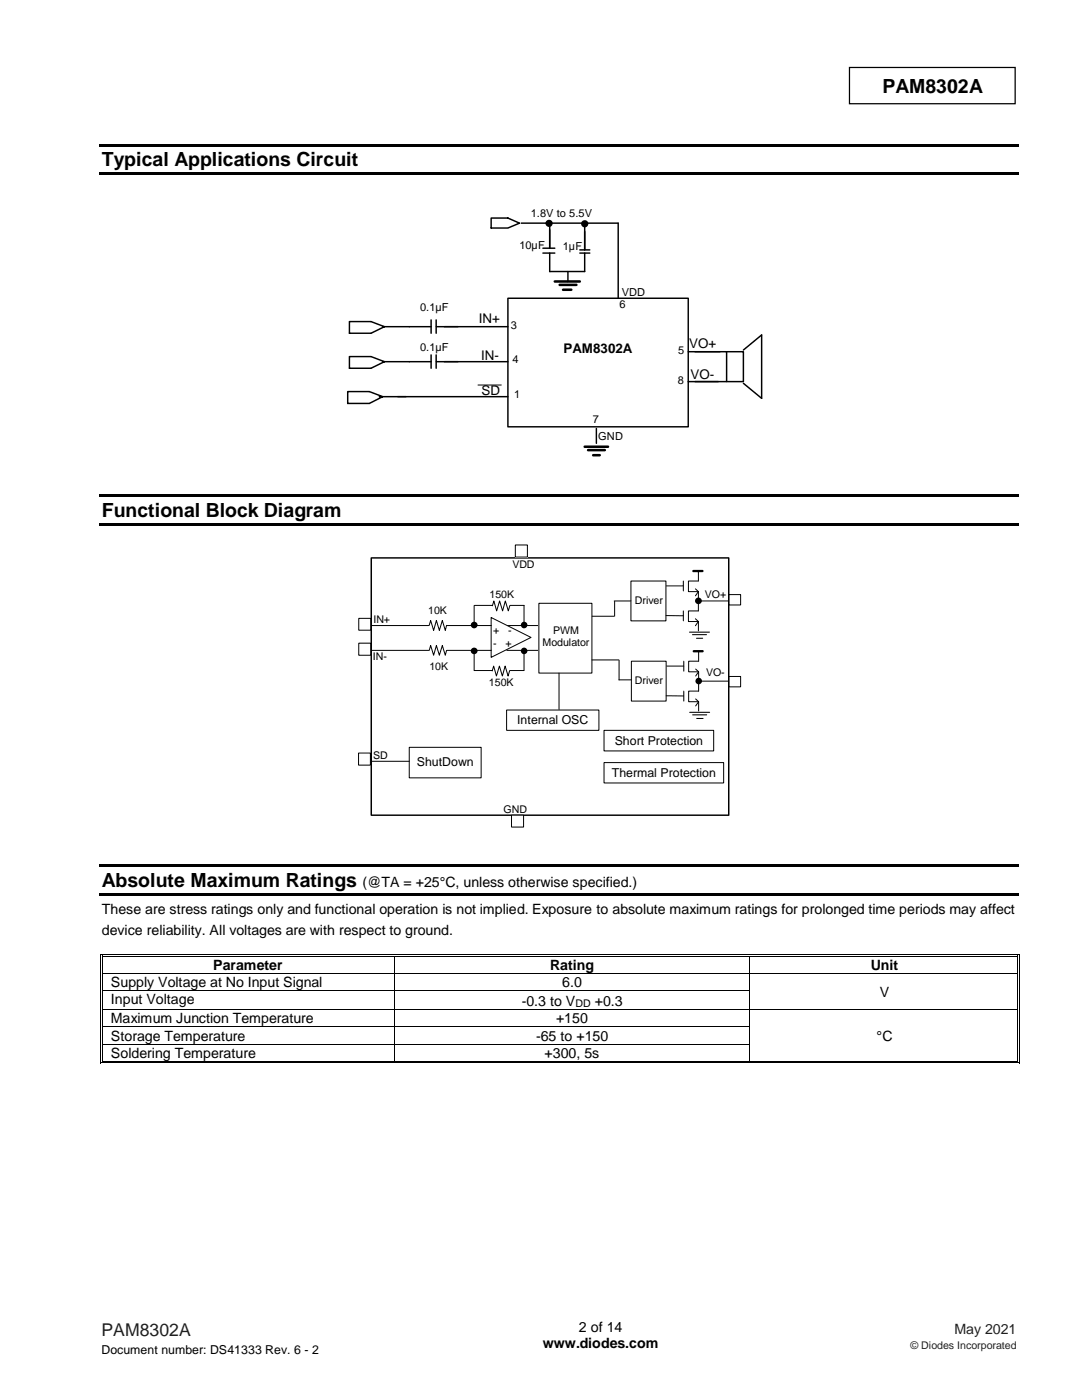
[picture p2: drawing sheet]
<svg xmlns="http://www.w3.org/2000/svg" width="216mm" height="279mm" viewBox="0 0 216 279" stroke-linecap="round" stroke-linejoin="round" font-family="sans-serif">
<path d="M169.5 13.5h33.1v7.2h-33.1z" fill="none" stroke="#000" stroke-width=".25"/>
<g fill="#000">
<path d="M19.8 28.7h183.6v.5h-183.6z" fill-rule="evenodd"/>
<path d="M19.8 34.4h183.6v.5h-183.6z" fill-rule="evenodd"/>
</g>
<path d="M101.3 59.5h36v25.7h-36z" fill-rule="evenodd" fill="#fff"/>
<g fill="none" stroke="#000" stroke-width=".29">
<path d="M98 43.5h3.3l2.4 1-2.4 1h-3.3zM101.3 59.5h36v25.7h-36zM104 44.5h19.4v15M108.3 50.5h2.4M108.3 49.5h2.4M109.7 44.5v5M109.7 50.5v3.7h7v-3.7M113.3 54.2v2M115.7 50.5h2M115.7 49.9h2M116.7 44.5v5.4M69.4 78.2h4.3l2.7 1-2.7 1.3h-4.3z"/>
<path d="M69.7 64.2h4.3l2.7 1-2.7 1.3h-4.3zM69.7 71.2h4.3l2.7 1-2.7 1.3h-4.3zM75.7 79.2h25.6M76.4 65.2h9.6M76.4 72.2h9.6M86 63.8v2.7M86 70.8v2.7M87 63.8v2.7M87 70.8v2.7M87 65.2h14.3M87 72.2h14.3M137.3 70.2h6.4"/>
<path d="M137.3 76.2h6M138.7 70.2h6.3v6h-6.3M145 70.2h3.3v6h-3.3M148.3 69.9l3.7-3.1v12.7l-3.7-3M119 85.5v3"/>
</g>
<g fill="#000">
<path d="M19.8 98.6h183.6v.5h-183.6z" fill-rule="evenodd"/>
<path d="M19.8 104.4h183.6v.5h-183.6z" fill-rule="evenodd"/>
<circle cx="109.6" cy="44.6" r=".72"/>
<circle cx="116.7" cy="44.7" r=".72"/>
<circle cx="139.4" cy="119.9" r=".67"/>
</g>
<path d="M110.7 56.2h5M111.7 56.9h3.3M112.3 57.8h1.7M116.7 89.2h4.6M117.3 89.8h3.4M118.4 90.8h1.3" fill="none" stroke="#000" stroke-width=".51"/>
<path d="M95.4 76.8h4.6M136.4 116v1.9M138.8 117.5l.6 .6-.6 .8M139.4 119.9v2h-2v2.1h2v1.9M139.4 119.9h6M139.4 114v2h-2v2.1h2v1.8M85.6 124.8l.3-1 .6 2 .6-2 .6 2 .6-2 .6 2 .2-1M101.1 129.8h8.9M101.1 124.8h8.9M136.4 121.9v2M138.8 123.5l.6 .5-.6 .9" fill="none" stroke="#000" stroke-width=".2"/>
<path d="M138.3 114h1.9" fill="none" stroke="#000" stroke-width=".47"/>
<path d="M125.9 116h7v7.9h-7z" fill-rule="evenodd" fill="#fff"/>
<path d="M125.9 116h7v7.9h-7zM133 116.9h3.4M132.9 122.9h3.4M136.4 132v1.9M136.4 137.9v2M138.8 139.5l.6 .5-.6 .9M138.8 133.5l.6 .6-.6 .8M139.4 130v2h-2v2.1h2v1.8M139.4 137.9h-2v2.1h2v1.9M145.4 135.9h-6v2" fill="none" stroke="#000" stroke-width=".2"/>
<path d="M137.6 126.2h4M138.2 126.7h2.8M139 127.4h1.2" fill="none" stroke="#000" stroke-width=".21"/>
<path d="M138.4 130h1.8" fill="none" stroke="#000" stroke-width=".47"/>
<circle cx="139.4" cy="135.9" r=".66" fill="#000"/>
<path d="M126 132h6.9v7.9h-6.9z" fill-rule="evenodd" fill="#fff"/>
<path d="M122.6 119.9h3.3M123.5 135.7h2.5M126 132h6.9v7.9h-6.9zM132.9 138.9h3.5M133.1 132.9h3.3" fill="none" stroke="#000" stroke-width=".2"/>
<path d="M137.6 142.2h4M138.2 142.7h2.8M139 143.4h1.3" fill="none" stroke="#000" stroke-width=".21"/>
<path d="M107.5 120.4h10.6v13.9h-10.6z" fill-rule="evenodd" fill="#fff"/>
<path d="M107.5 120.4h10.6v13.9h-10.6zM118.1 131.7h5.4M118.2 123h4.3" fill="none" stroke="#000" stroke-width=".2"/>
<path d="M98 123.2l8 4-8 4z" fill="#fff"/>
<path d="M74.1 124.8h11.5M74.1 129.8h11.5M85.6 129.8l.3-1 .6 2 .6-2 .6 2 .6-2 .6 2 .2-1M89.2 124.8h8.8M89.2 129.8h8.8M94.6 120.9v3.8M94.6 129.9v3.9M98 123.2l8 4-8 4zM104.6 120.9v3.8M104.6 129.9v3.9" fill="none" stroke="#000" stroke-width=".2"/>
<g fill="#000">
<circle cx="94.6" cy="124.7" r=".67"/>
<circle cx="94.6" cy="129.9" r=".66"/>
<circle cx="104.6" cy="129.9" r=".65"/>
<circle cx="104.6" cy="124.7" r=".65"/>
</g>
<path d="M145.4 118.7h2.4v2h-2.4z" fill-rule="evenodd" fill="#fff"/>
<path d="M145.4 118.7h2.4v2h-2.4z" fill="none" stroke="#000" stroke-width=".2"/>
<path d="M145.4 135h2.4v2.1h-2.4z" fill-rule="evenodd" fill="#fff"/>
<path d="M145.4 135h2.4v2.1h-2.4z" fill="none" stroke="#000" stroke-width=".2"/>
<path d="M71.6 123.4h2.4v2.4h-2.4z" fill-rule="evenodd" fill="#fff"/>
<path d="M71.6 123.4h2.4v2.4h-2.4z" fill="none" stroke="#000" stroke-width=".2"/>
<path d="M71.6 128.4h2.4v2.4h-2.4z" fill-rule="evenodd" fill="#fff"/>
<path d="M71.6 128.4h2.4v2.4h-2.4z" fill="none" stroke="#000" stroke-width=".2"/>
<path d="M71.5 150.3h2.4v2.4h-2.4z" fill-rule="evenodd" fill="#fff"/>
<path d="M94.6 133.8h3.7M94.7 120.8h3.6M98.2 133.9l.3-1 .6 2 .5-2 .6 2 .6-2 .6 2 .3-1M98.3 120.9l.2-1 .6 2 .6-2 .6 2 .5-2 .6 2 .3-1M101.7 133.8h2.9M101.8 120.8h2.8M122.6 120v3M123.5 131.8v3.9M71.5 150.3h2.4v2.4h-2.4z" fill="none" stroke="#000" stroke-width=".2"/>
<path d="M74.1 111.3h71.3v51.4h-71.3z" fill="none" stroke="#000" stroke-width=".29"/>
<path d="M120.5 145.8h21.9v4.1h-21.9z" fill-rule="evenodd" fill="#fff"/>
<path d="M120.5 145.8h21.9v4.1h-21.9z" fill="none" stroke="#000" stroke-width=".2"/>
<path d="M120.5 152.2h23.9v4.1h-23.9z" fill-rule="evenodd" fill="#fff"/>
<path d="M120.5 152.2h23.9v4.1h-23.9z" fill="none" stroke="#000" stroke-width=".2"/>
<path d="M101.1 141.7h18.4v4.1h-18.4z" fill-rule="evenodd" fill="#fff"/>
<path d="M111.5 134.3v7.3M101.1 141.7h18.4v4.1h-18.4z" fill="none" stroke="#000" stroke-width=".2"/>
<path d="M81.7 149.1h14.3v6.1h-14.3z" fill-rule="evenodd" fill="#fff"/>
<path d="M74.1 151.9h7.6M81.7 149.1h14.3v6.1h-14.3z" fill="none" stroke="#000" stroke-width=".2"/>
<path d="M102.1 162.7h2.4v2.4h-2.4z" fill-rule="evenodd" fill="#fff"/>
<path d="M102.1 162.7h2.4v2.4h-2.4z" fill="none" stroke="#000" stroke-width=".2"/>
<path d="M102.8 108.8h2.4v2.4h-2.4z" fill-rule="evenodd" fill="#fff"/>
<g fill="none" stroke="#000" stroke-width=".2">
<path d="M102.8 108.8h2.4v2.4h-2.4zM20.1 191v3.2M20.1 194.4v3.2M20.1 197.8v3.6M20.4 191v3.2M20.4 194.4v3.2M20.4 197.8v3.6M20.5 190.5h58.1M20.5 190.8h58.1M20.5 194.3h58.1M20.5 197.7h58.1M78.7 191v3.2"/>
<path d="M78.7 194.4v3.2M78.7 197.8v3.6M78.7 194.3h70.9M78.7 197.7h70.9M79.1 190.5h70.5M79.1 190.8h70.5M149.6 191v3.2M149.6 194.4v3.2M149.6 197.8v3.6M149.7 194.3h53.3M150.1 190.5h52.9M150.1 190.8h52.9"/>
<path d="M203.1 191v3.2M203.1 194.4v3.2M203.1 197.8v3.6M203.5 191v3.2M203.5 194.4v3.2M203.5 197.8v3.6M20.1 201.6v3.3M20.1 205v3.3M20.1 208.4v3.3M20.4 201.6v3.3M20.4 205v3.3M20.4 208.4v3.3"/>
<path d="M20.5 201.5h58.1M20.5 204.9h58.1M20.5 208.4h58.1M20.5 212.1h58.1M20.5 211.8h58.1M78.7 201.6v3.3M78.7 205v3.3M78.7 208.4v3.3M78.7 201.5h70.9M78.7 204.9h70.9M78.7 208.4h70.9M79.1 212.1h70.5"/>
<path d="M79.1 211.8h70.5M149.6 201.6v3.3M149.6 205v3.3M149.6 208.4v3.3M149.7 201.5h53.3M150.1 212.1h52.9M150.1 211.8h52.9M203.1 201.6v3.3M203.1 205v3.3M203.1 208.4v3.3M203.5 201.6v3.3M203.5 205v3.3"/>
<path d="M203.5 208.4v3.3"/>
</g>
<g fill="#000">
<path d="M19.8 172.5h183.6v.5h-183.6z" fill-rule="evenodd"/>
<path d="M19.8 178.2h183.6v.5h-183.6z" fill-rule="evenodd"/>
<path d="M20 190.4h.2v.6h-.2z" fill-rule="evenodd"/>
<path d="M20 190.4h.5v.2h-.5z" fill-rule="evenodd"/>
<path d="M20 194.2h.2v.2h-.2z" fill-rule="evenodd"/>
<path d="M20 197.6h.2v.2h-.2z" fill-rule="evenodd"/>
<path d="M20.3 190.8h.2v.2h-.2z" fill-rule="evenodd"/>
<path d="M20.3 190.8h.2v.1h-.2z" fill-rule="evenodd"/>
<path d="M20.3 194.2h.2v.2h-.2z" fill-rule="evenodd"/>
<path d="M20.3 197.6h.2v.2h-.2z" fill-rule="evenodd"/>
<path d="M78.6 190.9l.1 .1z" fill-rule="evenodd"/>
<path d="M78.6 190.4h.5v.2h-.5z" fill-rule="evenodd"/>
<path d="M78.6 190.8h.5v.1h-.5z" fill-rule="evenodd"/>
<path d="M78.6 194.2h.1v.2h-.1z" fill-rule="evenodd"/>
<path d="M78.6 197.6h.1v.2h-.1z" fill-rule="evenodd"/>
<path d="M149.6 190.9l.1 .1z" fill-rule="evenodd"/>
<path d="M149.6 190.4h.5v.2h-.5z" fill-rule="evenodd"/>
<path d="M149.6 190.8h.5v.1h-.5z" fill-rule="evenodd"/>
<path d="M149.6 194.2h.1v.2h-.1z" fill-rule="evenodd"/>
<path d="M149.6 197.6h.1v.2h-.1z" fill-rule="evenodd"/>
<path d="M203 190.4h.5v.2h-.5z" fill-rule="evenodd"/>
<path d="M203 190.8h.2v.2h-.2z" fill-rule="evenodd"/>
<path d="M203 190.8h.2v.1h-.2z" fill-rule="evenodd"/>
<path d="M203 194.2h.2v.2h-.2z" fill-rule="evenodd"/>
<path d="M203 197.6h.2v.2h-.2z" fill-rule="evenodd"/>
<path d="M203.4 190.4h.1v.6h-.1z" fill-rule="evenodd"/>
<path d="M203.4 194.2h.1v.2h-.1z" fill-rule="evenodd"/>
<path d="M203.4 197.6h.1v.2h-.1z" fill-rule="evenodd"/>
<path d="M20 201.4h.2v.2h-.2z" fill-rule="evenodd"/>
<path d="M20 204.9h.2v.1h-.2z" fill-rule="evenodd"/>
<path d="M20 208.3h.2v.1h-.2z" fill-rule="evenodd"/>
<path d="M20 211.7h.2v.5h-.2z" fill-rule="evenodd"/>
<path d="M20 212h.5v.2h-.5z" fill-rule="evenodd"/>
<path d="M20.3 201.4h.2v.2h-.2z" fill-rule="evenodd"/>
<path d="M20.3 204.9h.2v.1h-.2z" fill-rule="evenodd"/>
<path d="M20.3 208.3h.2v.1h-.2z" fill-rule="evenodd"/>
<path d="M20.3 211.7h.2v.2h-.2z" fill-rule="evenodd"/>
<path d="M20.3 211.7h.2v.2h-.2z" fill-rule="evenodd"/>
<path d="M78.6 201.4h.1v.2h-.1z" fill-rule="evenodd"/>
<path d="M78.6 204.9h.1v.1h-.1z" fill-rule="evenodd"/>
<path d="M78.6 208.3h.1v.1h-.1z" fill-rule="evenodd"/>
<path d="M78.6 211.7h.5v.2h-.5z" fill-rule="evenodd"/>
<path d="M78.6 212h.5v.2h-.5z" fill-rule="evenodd"/>
<path d="M149.6 201.4h.1v.2h-.1z" fill-rule="evenodd"/>
<path d="M149.6 204.9h.1v.1h-.1z" fill-rule="evenodd"/>
<path d="M149.6 208.3h.1v.1h-.1z" fill-rule="evenodd"/>
<path d="M149.6 211.7h.5v.2h-.5z" fill-rule="evenodd"/>
<path d="M149.6 212h.5v.2h-.5z" fill-rule="evenodd"/>
<path d="M203 201.4h.2v.2h-.2z" fill-rule="evenodd"/>
<path d="M203 204.9h.2v.1h-.2z" fill-rule="evenodd"/>
<path d="M203 208.3h.2v.1h-.2z" fill-rule="evenodd"/>
<path d="M203 212h.5v.2h-.5z" fill-rule="evenodd"/>
<path d="M203 211.7h.2v.2h-.2z" fill-rule="evenodd"/>
<path d="M203 211.7h.2v.2h-.2z" fill-rule="evenodd"/>
<path d="M203.4 201.4h.1v.2h-.1z" fill-rule="evenodd"/>
<path d="M203.4 204.9h.1v.1h-.1z" fill-rule="evenodd"/>
<path d="M203.4 208.3h.1v.1h-.1z" fill-rule="evenodd"/>
<path d="M203.4 211.7h.1v.5h-.1z" fill-rule="evenodd"/>
</g>
<g font-size="3.9">
<text x="176.1" y="18.5">PAM8302A</text>
<text x="20.3" y="33.2">Typical Applications Circuit</text>
<text x="20.3" y="103.1">Functional Block Diagram</text>
<text x="20.3" y="177">Absolute Maximum Ratings</text>
</g>
<text font-size="3.5" fill="#231f20" x="20.3" y="266.5">PAM8302A</text>
<g font-size="2.8">
<text x="72.3" y="177">(@TA = +25°C, unless otherwise specified.)</text>
<text x="20.3" y="182.3">These are stress ratings only and functional operation is not implied. Exposure to absolute maximum ratings for prolonged time periods may affect</text>
<text x="20.3" y="186.6">device reliability. All voltages are with respect to ground.</text>
<text x="22.1" y="197">Supply Voltage at No Input Signal</text>
<text x="42.5" y="193.6">Parameter</text>
<text x="109.8" y="193.6">Rating</text>
<text x="112.2" y="197">6.0</text>
<text x="173.7" y="193.6">Unit</text>
<text x="22.1" y="200.4">Input Voltage</text>
<text x="104.1" y="200.8">-0.3 to V</text>
<text x="118.7" y="200.8">+0.3</text>
<text x="175.6" y="198.9">V</text>
<text x="22.1" y="204.3">Maximum Junction Temperature</text>
<text x="22.1" y="207.7">Storage Temperature</text>
<text x="107" y="207.7">-65 to +150</text>
<text x="111" y="204.3">+150</text>
<text x="174.9" y="207.7">°C</text>
<text x="22.1" y="211.1">Soldering Temperature</text>
<text x="108.7" y="211.1">+300, 5s</text>
<text x="108.3" y="269.1">www.diodes.com</text>
<text x="115.5" y="265.9">2 of 14</text>
</g>
<text font-size="2.8" fill="#231f20" x="190.5" y="266.2">May 2021</text>
<g font-size="2.7">
<text x="95.5" y="64.4">IN+</text>
<text x="96" y="71.9">IN-</text>
<text x="112.4" y="70.4">PAM8302A</text>
<text x="137.5" y="69.5">VO+</text>
<text x="137.8" y="75.7">VO-</text>
<text x="96.1" y="78.8">SD</text>
</g>
<g font-size="2.5">
<text x="103.2" y="144.5">Internal OSC</text>
<text x="122.7" y="148.6">Short Protection</text>
<text x="83.2" y="153">ShutDown</text>
<text x="122.1" y="155">Thermal Protection</text>
<text x="20.3" y="270.2">Document number: DS41333 Rev. 6 - 2</text>
</g>
<g font-size="2.2">
<text x="105.9" y="43.3">1.8V to 5.5V</text>
<text x="103.6" y="49.8">10µF</text>
<text x="112.3" y="49.9">1µF</text>
<text x="124.1" y="59.1">VDD</text>
<text x="83.8" y="62.1">0.1µF</text>
<text x="101.9" y="65.7">3</text>
<text x="123.6" y="61.4">6</text>
<text x="83.8" y="70.1">0.1µF</text>
<text x="135.3" y="70.6">5</text>
<text x="102.2" y="72.5">4</text>
<text x="135.3" y="76.5">8</text>
<text x="102.6" y="79.5">1</text>
<text x="118.3" y="84.3">7</text>
<text x="119.4" y="87.8">GND</text>
</g>
<g font-size="2.1">
<text x="102.2" y="113.4">VDD</text>
<text x="97.7" y="119.4">150K</text>
<text x="140.6" y="119.4">VO+</text>
<text x="74.5" y="124.4">IN+</text>
<text x="85.4" y="122.6">10K</text>
<text x="126.7" y="120.6">Driver</text>
<text x="74.4" y="131.7">IN-</text>
<text x="98.4" y="126.5">+</text>
<text x="98.4" y="129.1">-</text>
<text x="100.9" y="129.1">+</text>
<text x="101.4" y="126.5">-</text>
<text x="108.2" y="128.9">Modulator</text>
<text x="110.4" y="126.5">PWM</text>
<text x="85.7" y="133.7">10K</text>
<text x="97.5" y="137">150K</text>
<text x="126.7" y="136.5">Driver</text>
<text x="140.9" y="135">VO-</text>
<text x="74.5" y="151.6">SD</text>
<text x="100.5" y="162.3">GND</text>
<text x="114.8" y="201">DD</text>
</g>
<text font-size="2.1" fill="#231f20" x="181.7" y="269.3">© Diodes Incorporated</text>
</svg>
